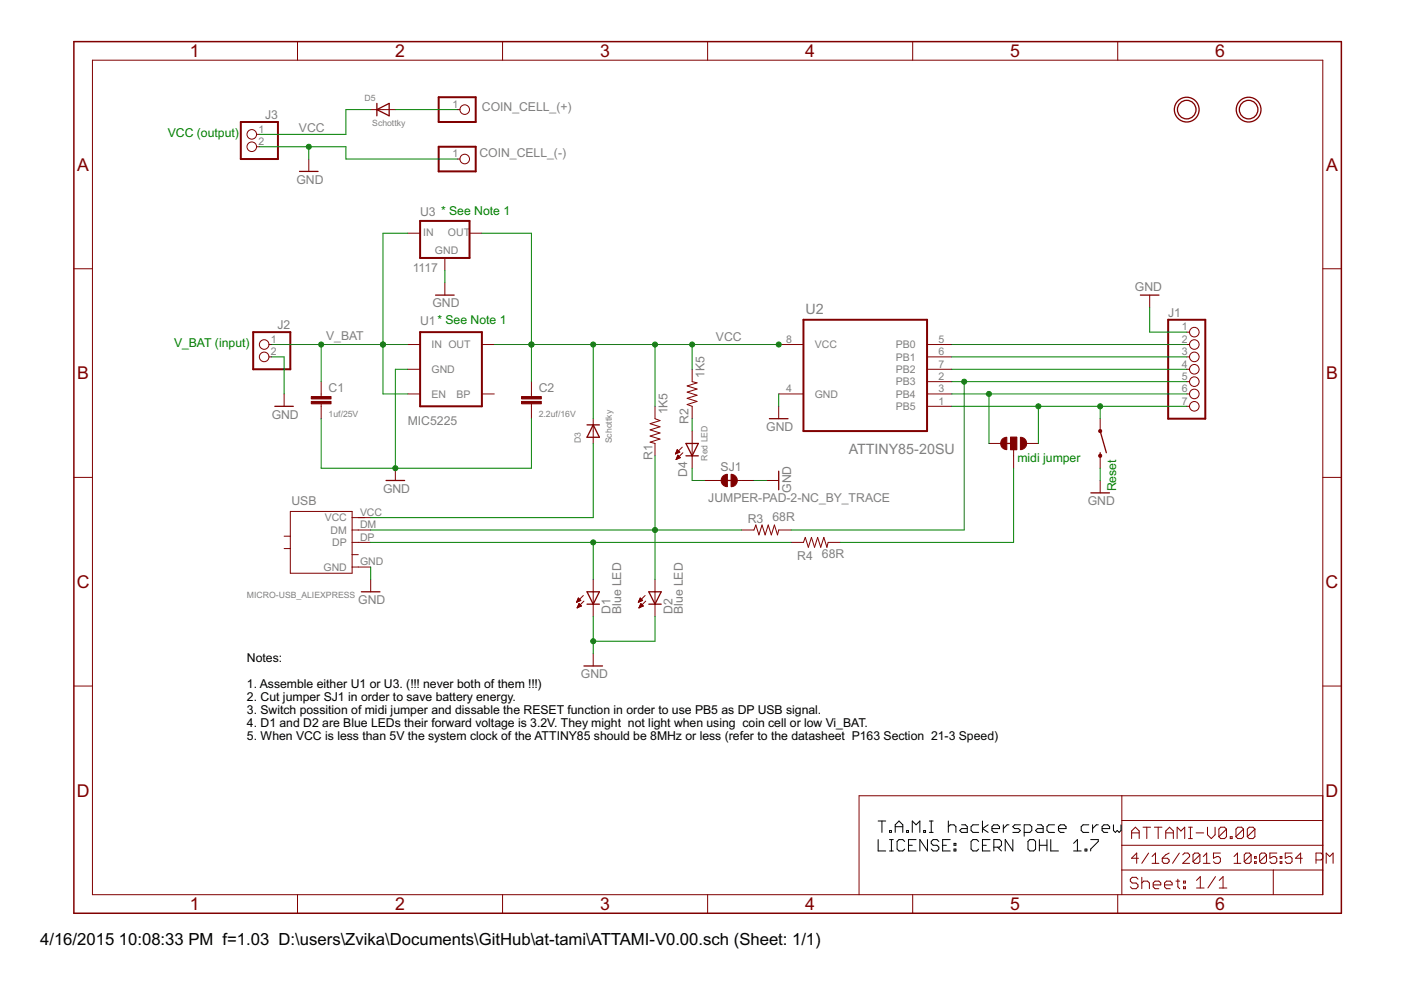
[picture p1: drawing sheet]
<svg xmlns="http://www.w3.org/2000/svg" width="297mm" height="210mm" viewBox="0 0 297 210" stroke-linecap="round" stroke-linejoin="round" font-family="sans-serif">
<g fill="none" stroke="#800000" stroke-width=".21">
<path d="M19.6 12.8h260.9v176.9h-260.9zM63.1 8.8v4M106.6 8.8v4M150 8.8v4M193.5 8.8v4M237 8.8v4M54.4 28.5h.6M54.4 31.1h.6M65.5 33.7v2.6M78.6 23.2h5.2M96.9 23.2h.6M96.9 33.7h.6"/>
<path d="M15.7 57h3.9M86.4 49.4h2.7M94.3 54.7v2.6M94.3 59.9v2.7M99.5 49.4h2.7M280.5 57h3.9M57 73h.6M57 75.7h.6M86.4 73h2.7M86.4 78.3h2.7M102.2 73h2.6M146.7 78.3v2.6l1.1 .3-2.1 .6 2.1 .7-2.1 .6 2.1 .7-2.1 .7 2.1 .6-2.1 .7 1 .3v2.7"/>
<path d="M165.1 73h5.2M196.6 73h5.2M196.6 78.3h5.2M196.6 75.7h5.2M243.8 62.6v2.6M251.6 73h.6M251.6 78.3h.6M251.6 75.7h.6M251.6 70.4h.6M60.2 83.5v2.6M68.1 80.9v3.2M68.1 85.6v3.2"/>
<path d="M83.8 99.3v2.6M86.4 83.5h2.7M102.2 83.5h2.6M112.7 80.9v3.2M112.7 85.6v3.2M125.8 88.8v5.2M138.9 86.1v2.7l1 .4-2.1 .6 2.1 .7-2.1 .6 2.1 .7-2.1 .7 2.1 .6-2.1 .6 1.1 .3v2.6M143.2 96.2h.1M143.3 96.1h.3M143.3 96h.6M143.4 95.8h.7M143.4 97.3h.1"/>
<path d="M143.4 97.2h.4M143.4 95.7h.6M143.5 95.6h.3M143.5 97.1h.6M143.5 97h.7M143.6 95.5h.1M143.6 95.3l-.4 .9M143.6 95.3l.5 .6-.9 .3M143.6 95.3h.1M143.6 96.8h.5M143.6 96.7h.3M143.7 96.6h.1"/>
<path d="M143.7 96.5l.6 .5-1 .4zM144.7 94.8l-1.5 1.4M144.8 96l-1.5 1.4M146.7 91.4v7.9M165.1 86.1v2.7M165.1 83.5h5.2M196.6 83.5h5.2M196.6 80.9h5.2M196.6 86.1h5.2M209.7 94h2.6M214.2 92.7h1.4v2.6h-1.4zM214.9 95.3v4"/>
<path d="M217.5 94h2.7M233.3 88.8v2.6M233.3 96.6v2.7M251.6 83.5h.6M251.6 80.9h.6M251.6 86.1h.6M15.7 101.2h3.9M60.2 113.7h1.4M60.2 116.3h1.4M61.6 108.4h13.1v13.1h-13.1zM74.7 112.4h3.9M74.7 115h3.9"/>
<path d="M74.7 109.7h3.9M74.7 117.6h1.3M149.4 101.9h3.5M156.3 101.9h3.6M157.2 112.4h2.7l.4-1.1 .6 2.1 .7-2.1 .6 2.1 .7-2.1 .6 2.1 .7-2.1 .6 2.1 .3-1h2.6M162.5 101.9h2.6M167.7 115h2.6l.4-1.1 .7 2.1 .6-2.1 .7 2.1 .7-2.1 .6 2.1 .7-2.1 .6 2.1 .3-1h2.6M233.3 101.9v2.6M280.5 101.2h3.9M74.7 120.2h3.9M78.6 122.9v2.6M122.3 127.6h.2"/>
<path d="M122.3 127.5h.5M122.4 127.3h.7M122.4 128.9h.1M122.4 128.7h.3M122.4 127.2h.7M122.5 127.1h.4M122.5 128.6h.5M122.5 128.5h.8M122.6 127h.2M122.6 126.9h.1M122.6 128.4h.5M122.6 126.8l.5 .5-.9 .4z"/>
<path d="M122.6 128.2h.4M122.7 128.1h.2M122.7 128h.1M122.8 128l-.4 .9M122.8 128l.5 .5M123.3 128.5l-.9 .4M123.7 126.3l-1.5 1.4M123.8 127.4l-1.4 1.5M125.8 122.9v7.8M125.8 138.6v2.6M135.4 127.6h.2M135.4 127.5h.5"/>
<path d="M135.5 127.3h.7M135.5 128.9h.1M135.5 128.7h.3M135.6 127.2h.6M135.6 127.1h.4M135.6 128.6h.5M135.7 127h.2M135.7 128.5h.7M135.7 128.4h.5M135.7 126.9h.1M135.7 126.8l.5 .5-.9 .4zM135.8 128.2h.3"/>
<path d="M135.8 128.1h.2M135.9 128h.1M135.9 128l-.4 .9M135.9 128l.5 .5M136.4 128.5l-.9 .4M136.8 126.3l-1.5 1.4M136.9 127.4l-1.4 1.5M138.9 122.9v7.8M15.7 145.5h3.9M280.5 145.5h3.9M237.8 168.7v21M237.8 179.2h42.7"/>
<path d="M237.8 174h42.7M239.9 177.8v-1.6l.8-.8 .8 .8v1.6M239.9 176.6h1.6M242.3 175.4h1.6M243.1 175.4v2.4M244.8 175.4h1.6M245.6 175.4v2.4M247.2 176.6h1.6M247.2 177.8v-1.6l.8-.8 .8 .8v1.6M249.6 177.8v-2.4l.8 .8 .8-.8v2.4M252 175.4h.8M252 177.8h.8"/>
<path d="M252.4 175.4v2.4M253.6 176.6h1.6M256 175.4v1.6l.8 .8 .8-.8v-1.6M260 175.8l-.4-.4h-.8l-.4 .4v1.6M260 175.8v1.6l-.4 .4h-.8l-.4-.4M260 175.8l-1.6 1.6M260.8 177.4h.4v.4h-.4zM263.7 175.8l-.5-.4h-.8l-.4 .4v1.6M263.7 175.8v1.6l-.5 .4h-.8l-.4-.4M263.7 175.8l-1.7 1.6M266.1 175.8l-.4-.4h-.8l-.4 .4v1.6M266.1 175.8v1.6l-.4 .4h-.8l-.4-.4"/>
<path d="M266.1 175.8l-1.6 1.6M280.5 168.7h-98.4v21M63.1 189.7v3.9M106.6 189.7v3.9M150 189.7v3.9M193.5 189.7v3.9M237 189.7v3.9M237.8 184.5h42.7M241.3 186.4l-.4-.4h-.8l-.5 .4v.4l.5 .4h.8l.4 .4v.4l-.4 .4h-.8l-.5-.4M241.4 182h-1.5l1.1-1.1v2.1M242.1 187.2l.4-.4h.8l.4 .4v1.2M242.1 186v2.4"/>
<path d="M243.5 180.9l-1.4 2.1M244.3 181.6l.7-.7v2.1M244.3 183h1.4M244.5 187.6h1.6v-.4l-.4-.4h-.8l-.4 .4v.8l.4 .4h.8M246.4 182h1.1l.4 .3v.4l-.4 .3h-.7l-.4-.3zM246.9 187.6h1.6v-.4l-.4-.4h-.8l-.4 .4v.8l.4 .4h.8M247.9 180.9l-.8 .4-.7 .7M249.3 186.8h.8M249.7 186.4v1.6l.4 .4M250 180.9l-1.4 2.1M250.8 181.3l.3-.4h.8l.3 .4v.3l-1.4 1.4h1.4M250.9 186.8h.4v.4h-.4z"/>
<path d="M250.9 188h.4v.4h-.4zM253.7 186.7l.8-.8v2.4M253.7 188.3h1.6M254.4 181.3v1.4l-.4 .3h-.7l-.4-.3M254.4 181.3l-.4-.4h-.7l-.4 .4v1.4M254.4 181.3l-1.5 1.4M255.1 183h1.5M255.1 181.6l.7-.7v2.1M257.7 185.9l-1.6 2.4M258.5 188.3h1.6M258.5 186.7l.8-.8v2.4M258.7 180.9h-1.4v1.1l.7-.4h.4l.3 .4v.7l-.3 .3h-.7l-.4-.3"/>
<path d="M261.6 183h1.5M261.6 181.6l.8-.7v2.1M265.3 181.3v1.4l-.4 .3h-.7l-.4-.3M265.3 181.3l-.4-.4h-.7l-.4 .4v1.4M265.3 181.3l-1.5 1.4M266 181.6h.3v.4h-.3zM266 182.7h.3v.3h-.3zM268.5 181.3v1.4l-.3 .3h-.8l-.3-.3M268.5 181.3l-.3-.4h-.8l-.3 .4v1.4M268.5 181.3l-1.4 1.4M270 184.5v5.2M270.7 180.9h-1.5v1.1l.8-.4h.3l.4 .4v.7l-.4 .3h-.7l-.4-.3"/>
<path d="M271.4 181.6h.4v.4h-.4zM271.4 182.7h.4v.3h-.4zM273.9 180.9h-1.4v1.1l.7-.4h.4l.3 .4v.7l-.3 .3h-.7l-.4-.3M276.1 182h-1.4l1.1-1.1v2.1M280.5 181.3l-.4-.4h-1.1v2.1M280.5 182l-.4 .3h-1.1M281.2 183v-2.1l.7 .7 .7-.7v2.1"/>
<circle cx="53.4" cy="31.1" r="1.02"/>
<circle cx="53.4" cy="28.5" r="1.02"/>
<circle cx="98.5" cy="23.2" r="1.02"/>
<circle cx="98.5" cy="33.7" r="1.02"/>
<circle cx="56" cy="73" r="1.02"/>
<circle cx="56" cy="75.7" r="1.02"/>
<circle cx="253.2" cy="70.4" r="1.02"/>
<circle cx="253.2" cy="73" r="1.02"/>
<circle cx="253.2" cy="78.3" r="1.02"/>
<circle cx="253.2" cy="75.7" r="1.02"/>
<circle cx="253.2" cy="80.9" r="1.02"/>
<circle cx="253.2" cy="83.5" r="1.02"/>
<circle cx="253.2" cy="86.1" r="1.02"/>
</g>
<g fill="none" stroke="#800000" stroke-width=".28">
<path d="M63.5 36.3h3.9M79.9 23.2l2.6-1.3v2.7zM79.9 21.9v2.7M92.4 62.6h3.9M241.8 62.6h3.9M58.3 86.1h3.9M124.5 90.1h2.6M125.8 90.1l1.3 2.6h-2.6zM145.4 94h2.7l-1.4 2.6zM145.4 96.6h2.7M163.1 88.8h4M165.1 99.9v3.9"/>
<path d="M212.3 94h2.6M233.3 96v.6M233.3 91.4l1.3 4.6M81.9 101.9h3.9M153.6 101.9h1.8M231.3 104.5h3.9M76.6 125.5h4M124.5 125.5h2.6l-1.3 2.6zM124.5 128.1h2.6M137.6 128.1h2.6M137.6 125.5h2.6l-1.3 2.6zM123.8 141.2h3.9"/>
<circle cx="251.6" cy="23.2" r="2.62"/>
<circle cx="251.6" cy="23.2" r="1.97"/>
<circle cx="264.7" cy="23.2" r="2.62"/>
<circle cx="264.7" cy="23.2" r="1.97"/>
</g>
<g fill="#800000" stroke="#800000" stroke-width=".21">
<path d="M110.6 85.1h4.2v.5h-4.2z"/>
<path d="M110.6 84.1h4.2v.5h-4.2z"/>
<path d="M66 85.1h4.2v.5h-4.2z"/>
<path d="M66 84.1h4.2v.5h-4.2z"/>
<path d="M214.2 92.7h1.4v2.6h-1.4z"/>
</g>
<path d="M51.1 25.9h7.8v7.8h-7.8zM93 20.6h7.9v5.3h-7.9zM93 31.1h7.9v5.2h-7.9zM89.1 46.8h10.4v7.9h-10.4zM53.7 70.4h7.9v7.9h-7.9zM89.1 70.4h13.1v15.7h-13.1zM170.3 67.8h26.3v23.6h-26.3zM247.7 67.8h7.8v21h-7.8z" fill="none" stroke="#800000" stroke-width=".42"/>
<g fill="#800000" stroke="#800000" stroke-width=".21">
<path d="M233 91.2h.5v.4h-.5z" fill-rule="evenodd"/>
<path d="M233 96.4h.5v.5h-.5z" fill-rule="evenodd"/>
<path d="M152.9 101.9h1.3v1.3a1.3 1.3 0 0 1-1.3-1.3z" fill-rule="evenodd"/>
<path d="M153.3 100.9l.9-.3v1.3h-1.3z" fill-rule="evenodd"/>
<path d="M155 100.6a1.31 1.31 0 0 1 1.3 1.3 1.31 1.31 0 0 1-1.3 1.3z" fill-rule="evenodd"/>
<path d="M212.5 93.1l1-.4v2.6a1.33 1.33 0 0 1-1.2-.7 1.33 1.33 0 0 1 .2-1.5z" fill-rule="evenodd"/>
<path d="M216.3 92.7a1.31 1.31 0 0 1 1.4 1.3 1.31 1.31 0 0 1-1.4 1.3z" fill-rule="evenodd"/>
</g>
<path d="M15.7 8.8h268.7v184.8h-268.7z" fill="none" stroke="#800000" stroke-width=".32"/>
<g fill="none" stroke="#008000" stroke-width=".21">
<path d="M55 31.1h18.3v2.6h23.6M65.5 31.1v2.6M78.6 23.2h-5.3v5.3h-18.3M83.8 23.2h13.1M86.4 49.4h-5.2v34.1h5.2M94.3 57.3v2.6M102.2 49.4h10.5v31.5M57.6 75.7h2.6v7.8M57.6 73h28.8M68.1 73v7.9M86.4 78.3h-2.6v21M104.8 73h60.3"/>
<path d="M125.8 73v15.8M138.9 73v13.1M146.7 73v5.3M201.8 78.3h49.8M201.8 75.7h49.8M201.8 73h49.8M243.8 65.2v5.2h7.8M68.1 88.8v10.5h44.6v-10.5M125.8 94v15.7h-47.2M138.9 96.6v26.3M146.7 99.3v2.6h2.7M146.7 88.8v2.6"/>
<path d="M165.1 83.5v2.6M201.8 80.9h49.8M201.8 83.5h49.8M201.8 86.1h49.8M204.4 80.9v31.5h-36.7M209.7 83.5v10.5M214.9 99.3v15.7h-36.7M220.2 86.1v7.9M233.3 86.1v2.7M233.3 99.3v2.6M78.6 112.4h78.6M78.6 115h89.1"/>
<path d="M125.8 115v7.9M159.9 101.9h2.6M78.6 120.2v2.7M125.8 130.7v7.9M138.9 130.7v5.3h-13.1"/>
</g>
<g fill="#008000" stroke="#008000" stroke-width=".21">
<circle cx="138.9" cy="112.4" r=".53"/>
<circle cx="125.8" cy="136" r=".53"/>
<circle cx="65.5" cy="31.1" r=".53"/>
<circle cx="83.8" cy="99.3" r=".53"/>
<circle cx="204.4" cy="80.9" r=".53"/>
<circle cx="209.7" cy="83.5" r=".53"/>
<circle cx="233.3" cy="86.1" r=".53"/>
<circle cx="220.2" cy="86.1" r=".53"/>
<circle cx="81.2" cy="73" r=".53"/>
<circle cx="68.1" cy="73" r=".53"/>
<circle cx="125.8" cy="115" r=".53"/>
<circle cx="138.9" cy="73" r=".53"/>
<circle cx="112.7" cy="73" r=".53"/>
<circle cx="125.8" cy="73" r=".53"/>
<circle cx="146.7" cy="73" r=".53"/>
<circle cx="165.1" cy="73" r=".53"/>
</g>
<g fill="none" stroke="#000" stroke-width=".21">
<path d="M186.2 174.1h1.6M186.2 178v2.4h1.6M187 174.1v2.4M188.6 176.1h.4v.4h-.4zM188.6 178h.8M189 178v2.4M189.8 176.5v-1.6l.8-.8 .8 .8v1.6M189.8 175.3h1.6M191.8 178.4l-.4-.4h-.8l-.4 .4v1.6l.4 .4h.8l.4-.4M192.2 176.1h.4v.4h-.4zM192.6 179.2h.8M193.4 176.5v-2.4l.8 .8 .8-.8v2.4"/>
<path d="M194.2 178h-1.6v2.4h1.6M195.8 176.1h.4v.4h-.4zM196.6 178v2.4l-1.6-2.4v2.4M197 174.1h.8M197 176.5h.8M197.4 174.1v2.4M199.1 178.4l-.5-.4h-.8l-.4 .4v.4l.4 .4h.8l.5 .4v.4l-.5 .4h-.8l-.4-.4M199.9 179.2h.8M201.1 174.1v2.4M201.1 175.3l.4-.4h.8l.4 .4v1.2M201.5 178h-1.6v2.4h1.6M202.3 178.8h.4v.4h-.4z"/>
<path d="M203.9 174.9h.8l.4 .4v1.2h-1.2l-.4-.4 .4-.4h1.2M207.5 174.9h-1.2l-.4 .4v.8l.4 .4h1.2M207.5 178.4l-.4-.4h-.8l-.4 .4v1.6l.4 .4h.8l.4-.4M208.3 174.1v2.4M208.3 179.2h.8M209.5 174.9l-1.2 .8 1.2 .8M209.9 178h-1.6v2.4h1.6M210.3 175.7h1.6v-.4l-.4-.4h-.8l-.4 .4v.8l.4 .4h.8M210.7 179.6h1.2l.4-.4v-.8l-.4-.4h-1.2v2.4M211.5 179.6l.8 .8M212.7 174.9v1.6M213.9 174.9h-.4l-.8 .8"/>
<path d="M214.7 178v2.4l-1.6-2.4v2.4M216.3 174.9h-1.2l-.4 .4 .4 .4h.8l.4 .4-.4 .4h-1.2M217.1 176.5h1.3l.4-.4v-.8l-.4-.4h-1.3v2.4M218 178.4l.4-.4h.8l.4 .4v1.6l-.4 .4h-.8l-.4-.4zM220 174.9h.8l.4 .4v1.2h-1.2l-.4-.4 .4-.4h1.2M220.4 179.2h1.6M220.4 178v2.4M222 178v2.4M222.8 178v2.4h1.6M223.6 174.9h-1.2l-.4 .4v.8l.4 .4h1.2M224.4 175.7h1.6v-.4l-.4-.4h-.8l-.4 .4v.8l.4 .4h.8M227.6 178.8l.8-.8v2.4"/>
<path d="M230.8 174.9h-1.2l-.4 .4v.8l.4 .4h1.2M231.2 178h1.7v.4l-1.7 1.6v.4M231.6 174.9v1.6M232.9 174.9h-.4l-.9 .8M233.7 175.7h1.6v-.4l-.4-.4h-.8l-.4 .4v.8l.4 .4h.8M236.1 174.9v1.2l.4 .4 .4-.4 .4 .4 .4-.4v-1.2M188.6 180.4h.8M202.3 180h.4v.4h-.4zM227.6 180.4h1.6M230 180h.4v.4h-.4z"/>
</g>
<g font-size="4.2" fill="#800000">
<text x="40.3" y="12.1">1</text>
<text x="83.8" y="12.1">2</text>
<text x="127.2" y="12.1">3</text>
<text x="170.7" y="12.1">4</text>
<text x="214.2" y="12.1">5</text>
<text x="257.7" y="12.1">6</text>
<text x="16.4" y="36.2">A</text>
<text x="281.2" y="36.2">A</text>
<text x="16.4" y="80.4">B</text>
<text x="281.2" y="80.4">B</text>
<text x="16.3" y="124.7">C</text>
<text x="281.1" y="124.7">C</text>
<text x="16.3" y="168.9">D</text>
<text x="281.1" y="168.9">D</text>
<text x="40.3" y="193">1</text>
<text x="83.8" y="193">2</text>
<text x="127.2" y="193">3</text>
<text x="170.7" y="193">4</text>
<text x="214.2" y="193">5</text>
<text x="257.7" y="193">6</text>
</g>
<g font-size="4">
<text x="8.5" y="200.4">4/16/2015</text>
<text x="25.2" y="200.4">10:08:33 PM f=1.03 D:\users\Zvika\Documents\GitHub\at-tami\ATTAMI-V0.00.sch (Sheet: 1/1)</text>
</g>
<g font-size="3.4" fill="#808080">
<text x="170.8" y="66.5">U2</text>
<text x="179.9" y="96.2">ATTINY85-20SU</text>
</g>
<g font-size="2.9" fill="#808080">
<text x="102.2" y="23.6">COIN_CELL_(+)</text>
<text x="56.2" y="25.2">J3</text>
<text x="63.4" y="28">VCC</text>
<text x="101.7" y="33.3">COIN_CELL_(-)</text>
<text x="62.9" y="39">GND</text>
<text x="89.1" y="45.8">U3 * See Note 1</text>
<text x="87.5" y="57.6">1117</text>
<text x="91.7" y="65.2">GND</text>
<text x="240.6" y="61.8">GND</text>
<text x="58.8" y="69.8">J2</text>
<text x="69.1" y="72">V_BAT</text>
<text x="89.1" y="68.9">U1* See Note 1</text>
<text x="247.7" y="67.1">J1</text>
<text x="151.8" y="72.3">VCC</text>
<text x="69.7" y="83.1">C1</text>
<text x="114.2" y="83.1">C2</text>
<text x="149.4" y="80.1" transform="rotate(-90 149.4 80.1)">1K5</text>
<text x="57.6" y="88.8">GND</text>
<text x="141.5" y="87.9" transform="rotate(-90 141.5 87.9)">1K5</text>
<text x="146" y="89.8" transform="rotate(-90 146 89.8)">R2</text>
<text x="86.4" y="90.1">MIC5225</text>
<text x="162.5" y="91.4">GND</text>
<text x="138.3" y="97.6" transform="rotate(-90 138.3 97.6)">R1</text>
<text x="145.7" y="101.1" transform="rotate(-90 145.7 101.1)">D4</text>
<text x="152.8" y="99.8">SJ1</text>
<text x="61.8" y="107.1">USB</text>
<text x="81.2" y="104.5">GND</text>
<text x="150.2" y="106.3">JUMPER-PAD-2-NC_BY_TRACE</text>
<text x="167.7" y="104.5" transform="rotate(-90 167.7 104.5)">GND</text>
<text x="230.6" y="107.1">GND</text>
<text x="158.5" y="110.8">R3</text>
<text x="163.8" y="110.5">68R</text>
<text x="169" y="118.7">R4</text>
<text x="174.3" y="118.4">68R</text>
<text x="76" y="128.1">GND</text>
<text x="129.4" y="130.2" transform="rotate(-90 129.4 130.2)">D1</text>
<text x="131.7" y="130.2" transform="rotate(-90 131.7 130.2)">Blue LED</text>
<text x="142.6" y="130.2" transform="rotate(-90 142.6 130.2)">D2</text>
<text x="144.8" y="130.2" transform="rotate(-90 144.8 130.2)">Blue LED</text>
<text x="123.2" y="143.8">GND</text>
</g>
<g font-size="2.9" fill="#008000">
<text x="35.6" y="29">VCC (output)</text>
<text x="36.9" y="73.6">V_BAT (input)</text>
<text x="215.7" y="98">midi jumper</text>
<text x="236.7" y="104.2" transform="rotate(-90 236.7 104.2)">Reset</text>
</g>
<g font-size="2.9">
<text x="52.4" y="140.4">Notes:</text>
<text x="52.4" y="145.9">1. Assemble either U1 or U3. (!!! never both of them !!!)</text>
<text x="52.4" y="148.7">2. Cut jumper SJ1 in order to save battery energy.</text>
<text x="52.4" y="151.4">3. Switch possition of midi jumper and dissable the RESET function in order to use PB5 as DP USB signal.</text>
<text x="52.4" y="154.2">4. D1 and D2 are Blue LEDs their forward voltage is 3.2V. They might not light when using coin cell or low Vi_BAT.</text>
<text x="52.4" y="156.9">5. When VCC is less than 5V the system clock of the ATTINY85 should be 8MHz or less (refer to the datasheet P163 Section 21-3 Speed)</text>
</g>
<g font-size="2.5" fill="#808080">
<text x="95.9" y="22.9">1</text>
<text x="54.8" y="28.1">1</text>
<text x="54.8" y="30.7">2</text>
<text x="95.9" y="33.4">1</text>
<text x="89.7" y="50.1">IN</text>
<text x="92.2" y="53.9">GND</text>
<text x="95" y="50.1">OUT</text>
<text x="250.6" y="70.1">1</text>
<text x="57.4" y="72.7">1</text>
<text x="57.4" y="75.3">2</text>
<text x="91.5" y="73.8">IN OUT</text>
<text x="166.7" y="72.7">8</text>
<text x="172.8" y="73.8">VCC</text>
<text x="190" y="73.8">PB0</text>
<text x="190" y="76.4">PB1</text>
<text x="199" y="72.7">5</text>
<text x="199" y="75.3">6</text>
<text x="199" y="77.9">7</text>
<text x="250.6" y="72.7">2</text>
<text x="250.6" y="75.3">3</text>
<text x="250.6" y="77.9">4</text>
<text x="91.5" y="79.1">GND</text>
<text x="166.7" y="83.2">4</text>
<text x="190" y="79.1">PB2</text>
<text x="190" y="81.7">PB3</text>
<text x="199" y="80.5">2</text>
<text x="199" y="83.2">3</text>
<text x="250.6" y="80.5">5</text>
<text x="250.6" y="83.2">6</text>
<text x="91.5" y="84.3">EN</text>
<text x="96.8" y="84.3">BP</text>
<text x="172.8" y="84.3">GND</text>
<text x="190" y="84.3">PB4</text>
<text x="190" y="86.9">PB5</text>
<text x="199" y="85.8">1</text>
<text x="250.6" y="85.8">7</text>
<text x="68.9" y="110.5">VCC</text>
<text x="70.1" y="113.1">DM</text>
<text x="76.3" y="109.4">VCC</text>
<text x="76.3" y="112">DM</text>
<text x="70.5" y="115.8">DP</text>
<text x="76.3" y="114.6">DP</text>
<text x="76.3" y="119.9">GND</text>
<text x="68.6" y="121">GND</text>
</g>
<g font-size="2.1" fill="#808080">
<text x="77.3" y="21.4">D5</text>
<text x="78.9" y="26.6">Schottky</text>
<text x="69.7" y="88.4">1uf/25V</text>
<text x="114.2" y="88.4">2.2uf/16V</text>
<text x="123.2" y="94" transform="rotate(-90 123.2 94)">D3</text>
<text x="129.7" y="94" transform="rotate(-90 129.7 94)">Schottky</text>
<text x="150" y="97.7" transform="rotate(-90 150 97.7)">Red LED</text>
<text x="52.4" y="126.8">MICRO-USB_ALIEXPRESS</text>
</g>
</svg>
